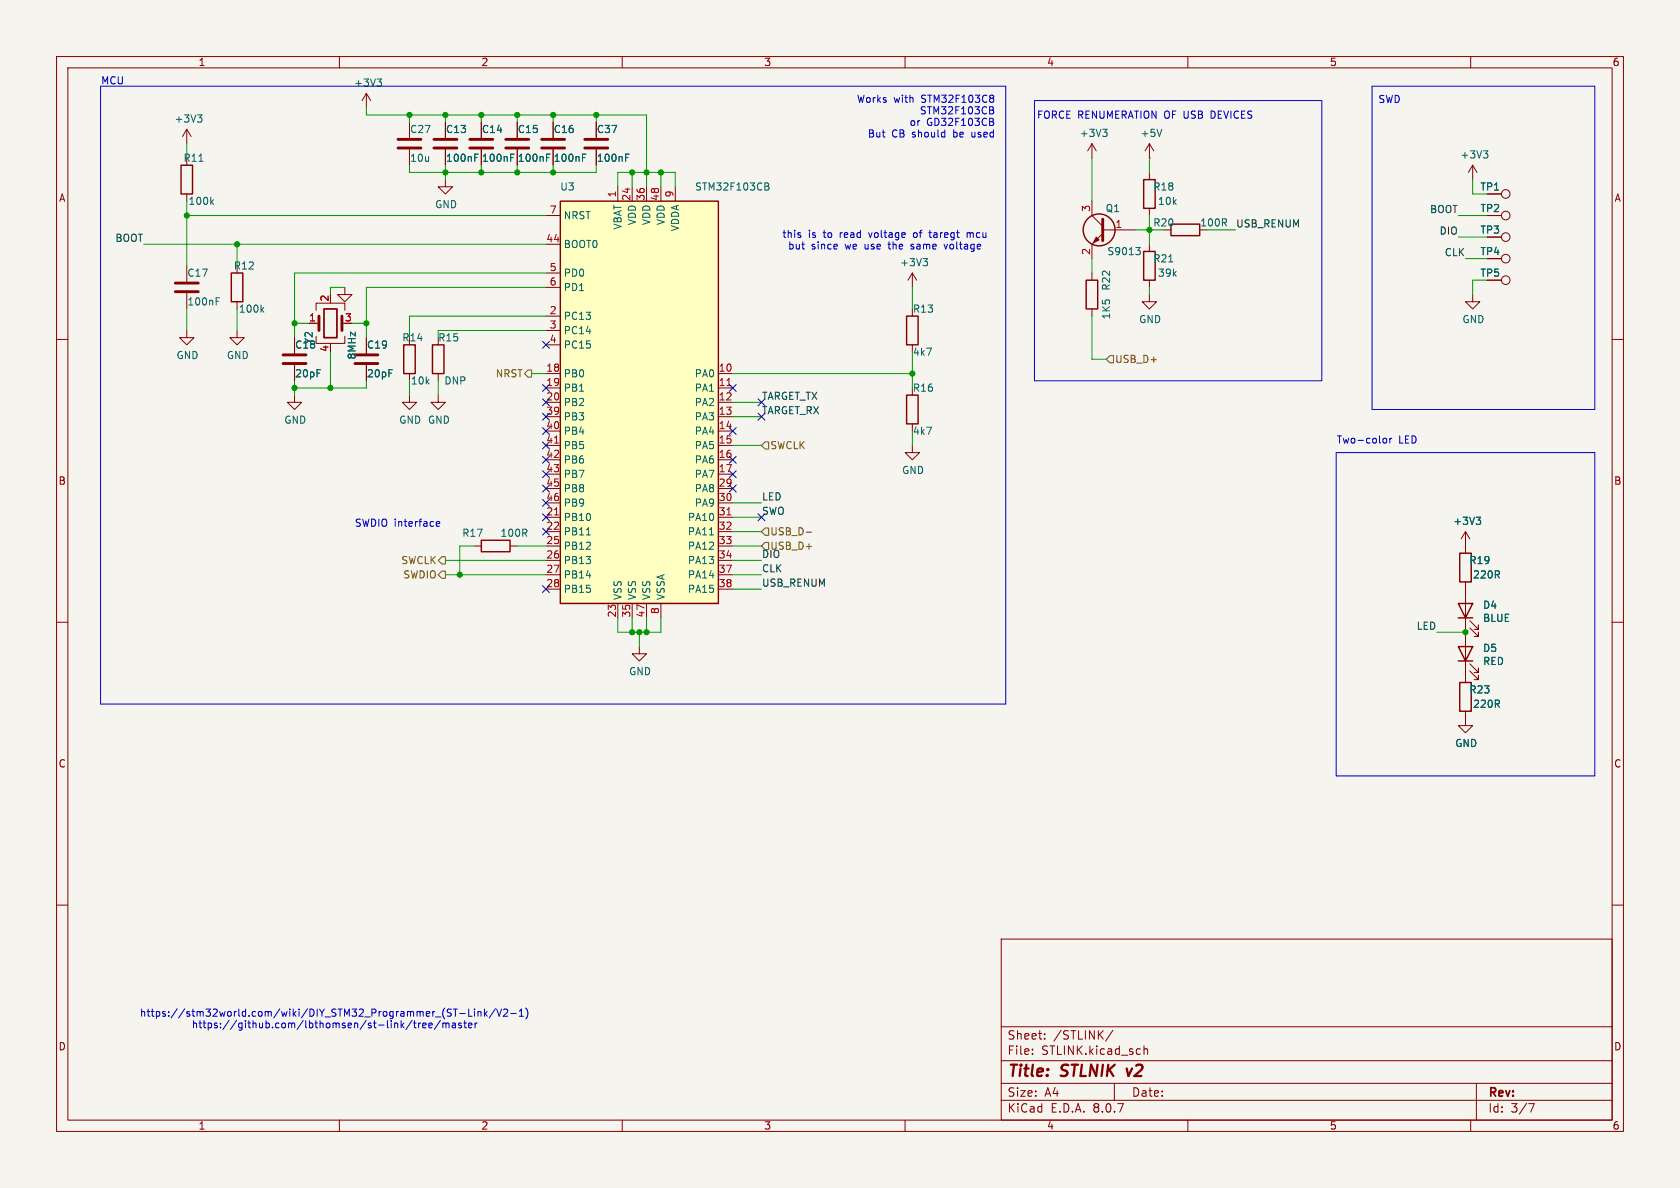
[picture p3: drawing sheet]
<svg xmlns="http://www.w3.org/2000/svg" width="297mm" height="210mm" viewBox="0 0 297 210" stroke-linecap="round" stroke-linejoin="round" font-family="sans-serif">
<path d="M0 0h297v210h-297z" fill="#f5f4ef" stroke="#f5f4ef" stroke-width=".18"/>
<g fill="none" stroke="#840000" stroke-width=".18">
<path d="M10 10h277v190h-277zM12 12h273v186h-273zM60 10v2M110 10v2M160 10v2M210 10v2M260 10v2M105.4 21.6v2.8M105.4 26.4v2.8M193 25.4v2.5M193 35.6v2.5l1.9 1.9M193 25.4l-.7 1.3"/>
<path d="M193 25.4l.8 1.3M203.2 27.9h.1M203.2 25.4v2.5M203.2 30.5v1.3M203.2 36.8v1.3M203.2 25.4l-.8 1.3M203.2 25.4l.8 1.3M260.3 29.2l-.7 1.3M260.3 29.2v2.6M260.3 29.2l.8 1.3M262.9 34.3h2.5M262.9 38.1h2.5"/>
<path d="M161.3 48.3v2.5M161.3 48.3l-.8 1.2M161.3 48.3l.8 1.2M193 48.3v1.2M193 54.6v1.3M194.9 41.3l-1.9 1.9v2.5M194.9 40.6h5.8M203.2 43.2v1.3M203.2 49.5v1.3M260.3 52.1v1.2h1.3l-1.3 1.3-1.2-1.3h1.2M262.9 49.5h2.5M10 60h2"/>
<path d="M161.3 78.7v1.3h1.3l-1.3 1.3-1.3-1.3h1.3M161.3 61v1.2M161.3 74.9v1.3M285 60h2M259.1 94l-.8 1.3M259.1 94v3.8M259.1 94l.7 1.3M10 110h2M259.1 102.9v17.8M259.8 118.6l1.6 1.5v-.7v.7h-.8M259.8 117.3l1.6 1.6v-.8v.8h-.8M259.8 111l1.6 1.5v-.7v.7h-.8"/>
<path d="M259.8 109.7l1.6 1.6v-.8v.8h-.8M285 110h2M259.1 125.7v2.6h1.2l-1.2 1.2-1.3-1.2h1.3M10 160h2M177 166h108v32h-108zM285 160h2M60 198v2M110 198v2M160 198v2M177 194.5h108M177 191.5h108M177 187.5h108"/>
<path d="M177 181.5h108M182.5 186.3v.1M182.5 185.5v.1M184.7 183.6v.1M184.7 182.8v.1M196.7 182.1l-1.2 2M197 191.5v3M202.2 184.9v1.5M202.2 185.5l.3-.1 .3 .1 .1 .9M210 198v2M260 198v2M261 191.5v6.5"/>
<path d="M270.2 195.1h1l-.6 1.5"/>
<circle cx="266.2" cy="38.1" r=".76"/>
<circle cx="266.2" cy="34.3" r=".76"/>
<circle cx="266.2" cy="41.9" r=".76"/>
<circle cx="266.2" cy="45.7" r=".76"/>
<circle cx="266.2" cy="49.5" r=".76"/>
</g>
<path d="M199.2 188.9l.3 1.3" fill="none" stroke="#840000" stroke-width=".4"/>
<g fill="none" stroke="#006464" stroke-width=".18">
<path d="M110.6 27.9h.4M110.6 27.2h.6M194.9 22.9h.8l-.4 .4M195.5 23.3l.2 .3v.3l-.2 .2M205.4 22.9l-.4 1.2M262.2 26.7h.8l-.4 .4M262.8 27.1l.2 .3v.3l-.2 .2M163.2 45.7h.8l-.5 .5M163.7 46.2l.3 .2v.3l-.3 .3M200.8 43.8h.8l-.4 .4M201.3 44.2l.3 .3v.3l-.3 .2M206.6 46.3h.7"/>
<path d="M261 91.4h.8l-.5 .5M261.5 91.9l.3 .3v.3l-.3 .2"/>
</g>
<g fill="none" stroke="#840000" stroke-width=".25">
<path d="M202.2 31.8h2v5h-2zM207 39.6h5.1v2.1h-5.1zM160.3 55.9h2v5.1h-2zM192 49.5h2.1v5.1h-2.1zM202.2 44.5h2v5h-2zM160.3 69.9h2v5h-2zM258.1 97.8h2v5.1h-2zM257.8 114.3h2.5l-1.2 2.5zM257.8 106.7h2.5l-1.2 2.5zM257.8 116.8h2.5M257.8 109.2h2.5M258.1 120.7h2v5h-2z"/>
<circle cx="194.3" cy="40.6" r="2.82"/>
</g>
<path d="M103.4 26.2h4M103.4 24.6h4M194.9 38.7v3.8" fill="none" stroke="#840000" stroke-width=".51"/>
<path d="M193.8 41.9l.5 .5-1 .5z" fill="#840000" stroke="#840000" stroke-width=".18"/>
<path d="M99.1 35.6h27.9v71.1h-27.9z" fill="#ffffc2"/>
<path d="M32 29.2h2v5.1h-2zM99.1 35.6h27.9v71.1h-27.9zM40.9 48.3h2v5h-2zM71.4 61h2v5h-2zM76.5 61h2v5h-2zM85.1 95.5h5.1v2h-5.1z" fill="none" stroke="#840000" stroke-width=".25"/>
<g fill="none" stroke="#840000" stroke-width=".18">
<path d="M64.8 16.5l-.8 1.3M64.8 16.5v2.6M64.8 16.5l.7 1.3M33 22.9l-.7 1.2M33 22.9v2.5M33 34.3v1.3M33 22.9l.8 1.2M72.4 21.6v2.8M72.4 26.4v2.8M78.7 31.8v1.2h1.3l-1.3 1.3-1.2-1.3h1.2M78.7 21.6v2.8M78.7 26.4v2.8"/>
<path d="M85.1 21.6v2.8M85.1 26.4v2.8M91.4 21.6v2.8M91.4 26.4v2.8M96.5 38.1h2.6M97.8 21.6v2.8M97.8 26.4v2.8M105.4 21.6v2.8M105.4 26.4v2.8M109.2 33v2.6M111.8 33v2.6M114.3 33v2.6"/>
<path d="M116.8 33v2.6M119.4 33v2.6M262.9 38.1h2.5M262.9 34.3h2.5M33 58.4v1.3h1.3l-1.3 1.3-1.3-1.3h1.3M33 47v2.8M33 51.8v2.8M41.9 58.4v1.3h1.3l-1.3 1.3-1.3-1.3h1.3M41.9 53.3v1.3M52.1 59.7v2.8M54.6 57.2h1.8M55.9 59.4v1.3h5.1v-1.3"/>
<path d="M55.9 54.9v-1.3h5.1v1.3M61 50.8v1.3h1.2l-1.2 1.2-1.3-1.2h1.3M64.8 59.7v2.8M96.5 55.9h2.6M96.5 58.4h2.6M96.5 43.2h2.6M96.5 48.3h2.6M96.5 50.8h2.6M203.2 52.1v1.2h1.3l-1.3 1.3-1.3-1.3h1.3M262.9 49.5h2.5M52.1 69.9v1.2h1.2l-1.2 1.3-1.3-1.3h1.3M52.1 64.5v2.8"/>
<path d="M58.4 60.7v.3M64.8 64.5v2.8M72.4 69.9v1.2h1.3l-1.3 1.3-1.3-1.3h1.3M72.4 66v1.3M77.5 69.9v1.2h1.2l-1.2 1.3-1.3-1.3h1.3M77.5 66v1.3M96.5 66h2.6M96.5 68.6h2.6M96.5 71.1h2.6M96.5 73.7h2.6M96.5 76.2h2.6M96.5 78.7h2.6"/>
<path d="M96.5 61h2.6M127 66h2.5M127 68.6h2.5M127 71.1h2.5M127 73.7h2.5M127 76.2h2.5M127 78.7h2.5M83.8 96.5h1.3M90.2 96.5h1.2M96.5 81.3h2.6M96.5 83.8h2.6M96.5 91.4h2.6"/>
<path d="M96.5 94h2.6M96.5 96.5h2.6M96.5 99.1h2.6M96.5 86.4h2.6M96.5 88.9h2.6M127 81.3h2.5M127 83.8h2.5M127 91.4h2.5M127 94h2.5M127 96.5h2.5M127 99.1h2.5M127 86.4h2.5"/>
<path d="M127 88.9h2.5M259.1 96.5v1.3M96.5 101.6h2.6M96.5 104.1h2.6M109.2 106.7v2.5M111.8 106.7v2.5M113 114.3v1.3h1.3l-1.3 1.2-1.2-1.2h1.2M114.3 106.7v2.5M116.8 106.7v2.5M127 101.6h2.5M127 104.1h2.5M259.1 102.9v3.8"/>
<path d="M259.1 109.2v5.1M259.1 116.8v3.9M259.1 125.7v1.3"/>
</g>
<path d="M98 78.3h.8M128.5 68.2h.7M98 91h.8M128.5 91h.7" fill="none" stroke="#a90000" stroke-width=".18"/>
<g fill="none" stroke="#006464" stroke-width=".18">
<path d="M66.7 14h.7l-.4 .4M67.2 14.4l.2 .3v.3l-.2 .2M34.9 20.3h.8l-.4 .5M35.2 28.5h.7M35.5 20.8l.2 .2v.3l-.2 .3M37.4 35.7l.3 .4M37.7 35.3l-.4 .5M83.9 27.9h.5M83.9 27.2h.6M90.3 27.9h.4M90.3 27.2h.6M96.6 27.9h.5"/>
<path d="M96.6 27.2h.6M103 27.9h.4M103 27.2h.6M110.6 27.9h.4M110.6 27.2h.6M135.2 32.3l.6 .2 .1 .2-.3 .2M135.2 32.9h.4M135.6 32.9l.4 .3-.1 .3-.7 .1M38.2 53.3h.4M38.2 52.6h.6M46.3 54.7l.3 .5M46.6 54.3l-.4 .5"/>
<path d="M103.7 94.6h.7M125.4 94.6h.7M261 91.4h.8l-.5 .5M261.5 91.9l.3 .3v.3l-.3 .2"/>
</g>
<g fill="none" stroke="#840000" stroke-width=".51">
<path d="M70.4 26.2h4M70.4 24.6h4M76.7 26.2h4.1M76.7 24.6h4.1M83.1 26.2h4M83.1 24.6h4M89.4 26.2h4.1M89.4 24.6h4.1M95.8 26.2h4M95.8 24.6h4M31 51.6h4.1M31 50h4.1"/>
<path d="M56.4 55.9v2.5M60.5 55.9v2.5M50 64.3h4.1M50 62.7h4.1M62.7 64.3h4.1M62.7 62.7h4.1"/>
</g>
<path d="M57.3 54.6h2.3v5.1h-2.3z" fill="none" stroke="#840000" stroke-width=".3"/>
<path d="M93.3 65.4h.7v1.3h-.7l-.6-.7zM134.6 78.7l.7-.6h.6v1.3h-.6zM196.2 62.9h.6v1.2h-.6l-.6-.6zM78.1 98.4h.6v1.3h-.6l-.6-.6zM134.6 94l.7-.7h.6v1.3h-.6zM134.6 96.5l.7-.6h.6v1.3h-.6zM142.5 94.1h1M78.1 101h.6v1.2h-.6l-.6-.6z" fill="none" stroke="#725600" stroke-width=".18"/>
<g fill="none" stroke="#0000c2" stroke-width=".18">
<path d="M17.8 15.2h160v109.3h-160zM175 19.5h.4M175.4 19.5l.3 .2-.1 .3-.6 .1M175.4 16.8l.3 .3-.3 .3 .3 .2v.2l-.3 .3M175.5 18.9l.1 .3-.2 .3M182.9 17.8h50.8v49.5h-50.8zM242.6 15.2h39.3v57.2h-39.3zM175.4 20.9l.2 .3-.2 .3 .3 .3-.1 .3-.2 .1M141.5 41.6v.3M161 44h.2M161.2 43.2l-.2 .2 .2 .2M161.6 41.2l-.1 .2 .1 .5"/>
<path d="M164.2 41.1h.5M164.4 40.7v1.1l.3 .2M166.9 43.2l.3 .8 .3-.8M171 41.3l.3-.2 .2 .2M171 41.1v.9M244.5 77.6l.4-.1 .2 .2-.1 .6h-.3l-.2-.1M245.7 77.5v.8M246.1 77.5l-.4 .2M77.1 92.6l.6-.1v-.2l-.4-.1-.2 .2 .1 .6h.5M236.2 80h45.7v57.2h-45.7zM80.1 178.4h.8M80.5 178.4v1.2"/>
<path d="M81.3 179.2h1M82.9 178.4v1.2h.6M83.9 178.4v.1M83.9 178.8v.8M84.5 178.8v.8M84.5 178.9l.2-.1 .3 .1v.7M85.6 178.4v1.2M85.8 179.2l.3 .4M86.1 178.8l-.5 .5M87.6 178.3l-1.1 1.6M87.8 178.4l.4 1.2 .5-1.2M89 178.5l.5-.1 .3 .3-.8 .9h.8"/>
<path d="M90.3 179.2h1M91.8 179.6h.7M91.8 178.7l.4-.3v1.2M93 178.2a1.46 1.46 0 0 1 0 1.9M72.8 180.4l-1 1.6M73.3 180.4v1.1l.3 .2M74 180.8v.9M74.1 180.9l-.1 .2M74.8 180.9v.7h.5M75.3 180.9v.2l-.6 .2M75.9 180.9v.7h.5M76.4 180.9v.2l-.6 .2"/>
<path d="M77.9 180.4l-1.1 1.6M78.3 180.8v.9M78.4 180.9l-.1 .1M78.8 180.9v.1M78.8 181v.7M78.9 180.9l-.1 .1M79.3 180.9l.1 .8M80.1 180.8h.2l.2 .2v.7M80.5 181.1l-.4 .1-.2 .2 .2 .3 .4-.1M81.6 180.9l-.3-.1-.2 .2v.2l.5 .1v.3h-.5M82 180.8h.5M82.2 180.4v1.1l.3 .2"/>
<path d="M82.8 181.3l.6-.2v-.2l-.4-.1-.2 .2 .1 .6h.5M84 180.8v.9M84.3 180.8l-.3 .3"/>
</g>
<g fill="none" stroke="#009600" stroke-width=".18">
<path d="M64.8 19.1v1.2h49.5v12.7M33 25.4v2.5M33 35.6v11.4M33 38.1h63.5M72.4 20.3v1.3M72.4 29.2v1.3h33v-1.3M78.7 20.3v1.3M78.7 29.2v2.6M85.1 20.3v1.3M85.1 29.2v1.3M91.4 20.3v1.3M91.4 29.2v1.3"/>
<path d="M97.8 20.3v1.3M97.8 29.2v1.3M105.4 20.3v1.3M109.2 33v-2.5h10.2v2.5M111.8 30.5v2.5M116.8 30.5v2.5M193 27.9v7.7M203.2 27.9v2.6M203.2 38.1v5.1M257.8 38.1h5.1M260.3 31.8v2.5h2.6M25.4 43.2h71.1"/>
<path d="M33 54.6v3.8M41.9 43.2v3.8M41.9 54.6v3.8M52.1 57.2h2.5M61 50.8h-2.6v1.3M62.2 57.2h2.6M96.5 55.9h-24.1v3.8M96.5 50.8h-31.7v8.9M96.5 58.4h-19v1.3M96.5 48.3h-44.4v11.4M161.3 50.8v3.8M193 45.7v2.6"/>
<path d="M193 55.9v7.6h2.6M200.7 40.6h5M203.2 50.8v1.3M213.4 40.6h5M257.8 41.9h5.1M259.1 45.7h3.8M262.9 49.5h-2.6v2.6M52.1 67.3v2.6M58.4 62.2v6.4M64.8 67.3v1.3h-12.7M72.4 67.3v2.6M77.5 67.3v2.6"/>
<path d="M94 66h2.5M129.5 71.1h5.1M129.5 73.7h5.1M129.5 66h31.8M129.5 78.7h5.1M161.3 62.2v6.4M161.3 76.2v2.5M78.7 99.1h17.8M83.8 96.5h-2.5v5.1M91.4 96.5h5.1M129.5 99.1h5.1M129.5 91.4h5.1"/>
<path d="M129.5 96.5h5.1M129.5 94h5.1M129.5 88.9h5.1M78.7 101.6h17.8M109.2 109.2v2.6h7.6v-2.6M111.8 109.2v2.6M113 111.8v2.5M114.3 109.2v2.6M129.5 101.6h5.1M129.5 104.1h5.1M254 111.8h5.1"/>
</g>
<g fill="none" stroke="#000084" stroke-width=".18">
<path d="M95.9 70.5l1.2 1.2M95.9 73.1l1.2 1.2M95.9 68l1.2 1.2M95.9 60.4l1.2 1.2M95.9 78.1l1.2 1.2M95.9 75.6l1.2 1.2M97.1 70.5l-1.2 1.2M97.1 73.1l-1.2 1.2M97.1 68l-1.2 1.2M97.1 60.4l-1.2 1.2M97.1 78.1l-1.2 1.2M97.1 75.6l-1.2 1.2"/>
<path d="M128.9 68l1.2 1.2M128.9 75.6l1.2 1.2M130.1 68l-1.2 1.2M130.1 75.6l-1.2 1.2M134 73.1l1.2 1.2M134 70.5l1.2 1.2M135.2 73.1l-1.2 1.2M135.2 70.5l-1.2 1.2M95.9 93.4l1.2 1.2M95.9 90.8l1.2 1.2M95.9 85.8l1.2 1.2M95.9 88.3l1.2 1.2"/>
<path d="M95.9 80.7l1.2 1.2M95.9 83.2l1.2 1.2M97.1 93.4l-1.2 1.2M97.1 90.8l-1.2 1.2M97.1 85.8l-1.2 1.2M97.1 88.3l-1.2 1.2M97.1 80.7l-1.2 1.2M97.1 83.2l-1.2 1.2M128.9 85.8l1.2 1.2M128.9 83.2l1.2 1.2M128.9 80.7l1.2 1.2M130.1 83.2l-1.2 1.2"/>
<path d="M130.1 85.8l-1.2 1.2M130.1 80.7l-1.2 1.2M134 90.8l1.2 1.2M135.2 90.8l-1.2 1.2M95.9 103.5l1.2 1.2M97.1 103.5l-1.2 1.2"/>
</g>
<g fill="#009600" stroke="#009600" stroke-width=".18">
<circle cx="113" cy="111.8" r=".46"/>
<circle cx="111.8" cy="111.8" r=".46"/>
<circle cx="161.3" cy="66" r=".46"/>
<circle cx="259.1" cy="111.8" r=".46"/>
<circle cx="114.3" cy="30.5" r=".46"/>
<circle cx="111.8" cy="30.5" r=".46"/>
<circle cx="116.8" cy="30.5" r=".46"/>
<circle cx="105.4" cy="20.3" r=".46"/>
<circle cx="203.2" cy="40.6" r=".46"/>
<circle cx="114.3" cy="111.8" r=".46"/>
<circle cx="58.4" cy="68.6" r=".46"/>
<circle cx="81.3" cy="101.6" r=".46"/>
<circle cx="91.4" cy="30.5" r=".46"/>
<circle cx="97.8" cy="30.5" r=".46"/>
<circle cx="85.1" cy="30.5" r=".46"/>
<circle cx="78.7" cy="20.3" r=".46"/>
<circle cx="78.7" cy="30.5" r=".46"/>
<circle cx="85.1" cy="20.3" r=".46"/>
<circle cx="72.4" cy="20.3" r=".46"/>
<circle cx="97.8" cy="20.3" r=".46"/>
<circle cx="91.4" cy="20.3" r=".46"/>
<circle cx="52.1" cy="57.2" r=".46"/>
<circle cx="52.1" cy="68.6" r=".46"/>
<circle cx="64.8" cy="57.2" r=".46"/>
<circle cx="33" cy="38.1" r=".46"/>
<circle cx="41.9" cy="43.2" r=".46"/>
</g>
<g font-size="2.8" fill="#840000">
<text x="178" y="190.9">Title:</text>
<text x="187.7" y="190.9">STLNIK</text>
<text x="200.1" y="190.9">v2</text>
</g>
<g font-size="2.1" fill="#840000">
<text x="178" y="184">Sheet:</text>
<text x="186.2" y="184">/STLINK/</text>
<text x="178" y="186.7">File:</text>
<text x="184.1" y="186.7">STLINK.kicad_sch</text>
<text x="178" y="196.9">KiCad</text>
<text x="178" y="194.1">Size:</text>
<text x="184.7" y="194.1">A4</text>
<text x="185.7" y="196.9">E.D.A.</text>
<text x="193.3" y="196.9">8.0.7</text>
<text x="200" y="194.1">Date:</text>
<text x="263" y="194.3">Rev:</text>
<text x="263" y="196.9">Id:</text>
<text x="267.1" y="196.9">3/7</text>
</g>
<g font-size="1.8" fill="#840000">
<text x="35" y="11.9">1</text>
<text x="85" y="11.9">2</text>
<text x="135" y="11.9">3</text>
<text x="185" y="11.9">4</text>
<text x="235" y="11.9">5</text>
<text x="285" y="11.9">6</text>
<text x="10.3" y="35.9">A</text>
<text x="285.3" y="35.9">A</text>
<text x="261.6" y="41.5">TP3</text>
<text x="261.6" y="45.3">TP4</text>
<text x="10.3" y="85.9">B</text>
<text x="285.3" y="85.9">B</text>
<text x="10.3" y="135.9">C</text>
<text x="285.3" y="135.9">C</text>
<text x="10.3" y="185.9">D</text>
<text x="285.3" y="185.9">D</text>
<text x="35" y="199.9">1</text>
<text x="85" y="199.9">2</text>
<text x="135" y="199.9">3</text>
<text x="185" y="199.9">4</text>
<text x="235" y="199.9">5</text>
<text x="285" y="199.9">6</text>
</g>
<g font-size="1.8" fill="#0000c2">
<text x="17.8" y="15">MCU</text>
<text x="151.4" y="18.5">Works</text>
<text x="158" y="18.5">with</text>
<text x="160.7" y="22.6">or</text>
<text x="162.5" y="20.5">STM32F103CB</text>
<text x="163" y="18.5">STM32F103C8</text>
<text x="163.8" y="22.6">GD32F103CB</text>
<text x="183.2" y="21.2">FORCE RENUMERATION OF USB</text>
<text x="214.5" y="21.2">DEVICES</text>
<text x="243.6" y="18.3">SWD</text>
<text x="153.3" y="24.6">But</text>
<text x="157.6" y="24.6">CB</text>
<text x="161.3" y="24.6">should</text>
<text x="168.8" y="24.6">be</text>
<text x="172.2" y="24.6">used</text>
<text x="138.2" y="42.3">this</text>
<text x="139.2" y="44.3">but</text>
<text x="142.9" y="42.3">is</text>
<text x="143.4" y="44.3">since</text>
<text x="145.7" y="42.3">to</text>
<text x="148.7" y="42.3">read</text>
<text x="149.5" y="44.3">we</text>
<text x="153.1" y="44.3">use</text>
<text x="154.1" y="42.3">voltage</text>
<text x="157.6" y="44.3">the</text>
<text x="161.7" y="44.3">same</text>
<text x="162.2" y="42.3">of</text>
<text x="165.2" y="42.3">taregt</text>
<text x="167.8" y="44.3">voltage</text>
<text x="172" y="42.3">mcu</text>
<text x="236.2" y="78.5">Two-color</text>
<text x="247.2" y="78.5">LED</text>
<text x="62.6" y="93.3">SWDIO interface</text>
<text x="24.6" y="179.9">https://stm32world.com/wiki/DIY_STM32_Programmer_(ST-Link/V2-1)</text>
<text x="33.8" y="182">https://github.com/lbthomsen/st-link/tree/master</text>
</g>
<g font-size="1.8" fill="#006464">
<text x="62.5" y="15.5">+3V3</text>
<text x="30.8" y="21.9">+3V3</text>
<text x="72.4" y="23.7">C27</text>
<text x="78.7" y="23.7">C13</text>
<text x="85.1" y="23.7">C14</text>
<text x="91.4" y="23.7">C15</text>
<text x="97.8" y="23.7">C16</text>
<text x="105.4" y="23.7">C37</text>
<text x="32.3" y="28.8">R11</text>
<text x="72.4" y="28.8">10u</text>
<text x="78.7" y="28.8">100nF</text>
<text x="85.1" y="28.8">100nF</text>
<text x="91.4" y="28.8">100nF</text>
<text x="97.8" y="28.8">100nF</text>
<text x="105.4" y="28.8">100nF</text>
<text x="190.8" y="24.4">+3V3</text>
<text x="201.5" y="24.4">+5V</text>
<text x="258.1" y="28.2">+3V3</text>
<text x="99" y="33.9">U3</text>
<text x="122.8" y="33.9">STM32F103CB</text>
<text x="203.8" y="33.9">R18</text>
<text x="261.6" y="33.9">TP1</text>
<text x="33.2" y="36.4">100k</text>
<text x="76.8" y="37">GND</text>
<text x="99.6" y="39">NRST</text>
<text x="110.1" y="40.7" transform="rotate(-90 110.1 40.7)">VBAT</text>
<text x="112.6" y="39.9" transform="rotate(-90 112.6 39.9)">VDD</text>
<text x="115.2" y="39.9" transform="rotate(-90 115.2 39.9)">VDD</text>
<text x="117.7" y="39.9" transform="rotate(-90 117.7 39.9)">VDD</text>
<text x="120.2" y="41" transform="rotate(-90 120.2 41)">VDDA</text>
<text x="195.4" y="37.7">Q1</text>
<text x="203.8" y="40.2">R20</text>
<text x="204.6" y="36.4">10k</text>
<text x="212.1" y="40.2">100R</text>
<text x="261.6" y="37.7">TP2</text>
<text x="41.2" y="47.9">R12</text>
<text x="99.6" y="44">BOOT0</text>
<text x="159" y="47.3">+3V3</text>
<text x="195.7" y="45.3">S9013</text>
<text x="203.8" y="46.6">R21</text>
<text x="33" y="49.1">C17</text>
<text x="99.6" y="49.1">PD0</text>
<text x="99.6" y="51.7">PD1</text>
<text x="196.4" y="51.5" transform="rotate(-90 196.4 51.5)">R22</text>
<text x="204.6" y="49.1">39k</text>
<text x="261.6" y="49.1">TP5</text>
<text x="33" y="54.2">100nF</text>
<text x="42.1" y="55.5">100k</text>
<text x="99.6" y="56.7">PC13</text>
<text x="99.6" y="59.3">PC14</text>
<text x="161.3" y="55.5">R13</text>
<text x="196.4" y="56.6" transform="rotate(-90 196.4 56.6)">1K5</text>
<text x="201.3" y="57.3">GND</text>
<text x="258.4" y="57.3">GND</text>
<text x="31.1" y="63.7">GND</text>
<text x="40" y="63.7">GND</text>
<text x="52.1" y="61.8">C18</text>
<text x="55.5" y="60.9" transform="rotate(-90 55.5 60.9)">Y2</text>
<text x="63.1" y="63.7" transform="rotate(-90 63.1 63.7)">8MHz</text>
<text x="64.8" y="61.8">C19</text>
<text x="71" y="60.6">R14</text>
<text x="77.4" y="60.6">R15</text>
<text x="99.6" y="61.8">PC15</text>
<text x="161.3" y="63.1">4k7</text>
<text x="52.1" y="66.9">20pF</text>
<text x="64.8" y="66.9">20pF</text>
<text x="72.5" y="68.2">10k</text>
<text x="78.5" y="68.2">DNP</text>
<text x="99.6" y="66.9">PB0</text>
<text x="99.6" y="69.4">PB1</text>
<text x="99.6" y="72">PB2</text>
<text x="122.7" y="66.9">PA0</text>
<text x="122.7" y="69.4">PA1</text>
<text x="122.7" y="72">PA2</text>
<text x="161.3" y="69.4">R16</text>
<text x="50.2" y="75.1">GND</text>
<text x="70.5" y="75.1">GND GND</text>
<text x="99.6" y="74.5">PB3</text>
<text x="99.6" y="77.1">PB4</text>
<text x="122.7" y="74.5">PA3</text>
<text x="122.7" y="77.1">PA4</text>
<text x="161.3" y="77.1">4k7</text>
<text x="99.6" y="79.6">PB5</text>
<text x="99.6" y="82.1">PB6</text>
<text x="122.7" y="79.6">PA5</text>
<text x="122.7" y="82.1">PA6</text>
<text x="159.4" y="84">GND</text>
<text x="99.6" y="84.7">PB7</text>
<text x="99.6" y="87.2">PB8</text>
<text x="99.6" y="89.8">PB9</text>
<text x="122.7" y="84.7">PA7</text>
<text x="122.7" y="87.2">PA8</text>
<text x="122.7" y="89.8">PA9</text>
<text x="81.6" y="95.1">R17</text>
<text x="88.4" y="95.1">100R</text>
<text x="99.6" y="92.3">PB10</text>
<text x="99.6" y="94.8">PB11</text>
<text x="121.5" y="92.3">PA10</text>
<text x="121.5" y="94.8">PA11</text>
<text x="256.8" y="93">+3V3</text>
<text x="99.6" y="97.4">PB12</text>
<text x="99.6" y="99.9">PB13</text>
<text x="121.5" y="97.4">PA12</text>
<text x="121.5" y="99.9">PA13</text>
<text x="259.7" y="99.9">R19</text>
<text x="99.6" y="102.5">PB14</text>
<text x="99.6" y="105">PB15</text>
<text x="110.1" y="106.2" transform="rotate(-90 110.1 106.2)">VSS</text>
<text x="112.6" y="106.2" transform="rotate(-90 112.6 106.2)">VSS</text>
<text x="115.2" y="106.2" transform="rotate(-90 115.2 106.2)">VSS</text>
<text x="117.7" y="106.2" transform="rotate(-90 117.7 106.2)">VSSA</text>
<text x="121.5" y="102.5">PA14</text>
<text x="121.5" y="105">PA15</text>
<text x="260.3" y="102.5">220R</text>
<text x="262.1" y="107.8">D4</text>
<text x="262.1" y="110.1">BLUE</text>
<text x="111.1" y="119.6">GND</text>
<text x="262.1" y="115.4">D5</text>
<text x="262.1" y="117.8">RED</text>
<text x="259.7" y="122.8">R23</text>
<text x="260.3" y="125.3">220R</text>
<text x="257.2" y="132.3">GND</text>
</g>
<g font-size="1.8" fill="#a90000">
<text x="109" y="35" transform="rotate(-90 109 35)">1</text>
<text x="111.5" y="35.6" transform="rotate(-90 111.5 35.6)">24</text>
<text x="114" y="35.6" transform="rotate(-90 114 35.6)">36</text>
<text x="116.6" y="35.6" transform="rotate(-90 116.6 35.6)">48</text>
<text x="119.1" y="35" transform="rotate(-90 119.1 35)">9</text>
<text x="97.1" y="37.8">7</text>
<text x="192.8" y="37.5" transform="rotate(-90 192.8 37.5)">3</text>
<text x="197.1" y="40.4">1</text>
<text x="96.5" y="42.9">44</text>
<text x="192.8" y="45.2" transform="rotate(-90 192.8 45.2)">2</text>
<text x="58.2" y="53.4" transform="rotate(-90 58.2 53.4)">2</text>
<text x="97.1" y="48">5</text>
<text x="97.1" y="50.5">6</text>
<text x="54.5" y="56.9">1</text>
<text x="60.9" y="56.9">3</text>
<text x="97.1" y="55.6">2</text>
<text x="97.1" y="58.2">3</text>
<text x="58.2" y="62.3" transform="rotate(-90 58.2 62.3)">4</text>
<text x="96.5" y="65.8">18</text>
<text x="97.1" y="60.7">4</text>
<text x="127" y="65.8">10</text>
<text x="96.5" y="68.3">19</text>
<text x="96.5" y="70.9">20</text>
<text x="127" y="68.3">11</text>
<text x="127" y="70.9">12</text>
<text x="96.5" y="73.4">39</text>
<text x="96.5" y="75.9">40</text>
<text x="127" y="73.4">13</text>
<text x="127" y="75.9">14</text>
<text x="96.5" y="78.5">41</text>
<text x="96.5" y="81">42</text>
<text x="96.5" y="83.6">43</text>
<text x="127" y="78.5">15</text>
<text x="127" y="81">16</text>
<text x="127" y="83.6">17</text>
<text x="96.5" y="86.1">45</text>
<text x="96.5" y="88.6">46</text>
<text x="127" y="86.1">29</text>
<text x="127" y="88.6">30</text>
<text x="96.5" y="91.2">21</text>
<text x="96.5" y="93.7">22</text>
<text x="127" y="91.2">31</text>
<text x="127" y="93.7">32</text>
<text x="96.5" y="96.3">25</text>
<text x="96.5" y="98.8">26</text>
<text x="96.5" y="101.3">27</text>
<text x="127" y="96.3">33</text>
<text x="127" y="98.8">34</text>
<text x="127" y="101.3">37</text>
<text x="96.5" y="103.9">28</text>
<text x="127" y="103.9">38</text>
<text x="109" y="109.3" transform="rotate(-90 109 109.3)">23</text>
<text x="111.5" y="109.3" transform="rotate(-90 111.5 109.3)">35</text>
<text x="114" y="109.3" transform="rotate(-90 114 109.3)">47</text>
<text x="116.6" y="108.7" transform="rotate(-90 116.6 108.7)">8</text>
</g>
<g font-size="1.8" fill="#0f0f0f">
<text x="218.4" y="40.3">USB_RENUM</text>
<text x="252.7" y="37.8">BOOT</text>
<text x="254.4" y="41.6">DIO</text>
<text x="20.3" y="42.8">BOOT</text>
<text x="255.3" y="45.4">CLK</text>
<text x="134.6" y="70.8">TARGET_TX</text>
<text x="134.6" y="73.3">TARGET_RX</text>
<text x="134.6" y="88.6">LED</text>
<text x="134.6" y="91.1">SWO</text>
<text x="134.6" y="101.3">CLK</text>
<text x="134.6" y="98.7">DIO</text>
<text x="134.6" y="103.8">USB_RENUM</text>
<text x="250.3" y="111.4">LED</text>
</g>
<g font-size="1.8" fill="#725600">
<text x="197" y="64.4">USB_D+</text>
<text x="87.5" y="66.9">NRST</text>
<text x="136.1" y="79.6">SWCLK</text>
<text x="136.1" y="94.8">USB_D-</text>
<text x="70.8" y="99.9">SWCLK</text>
<text x="136.1" y="97.4">USB_D+</text>
<text x="71.2" y="102.5">SWDIO</text>
</g>
</svg>
